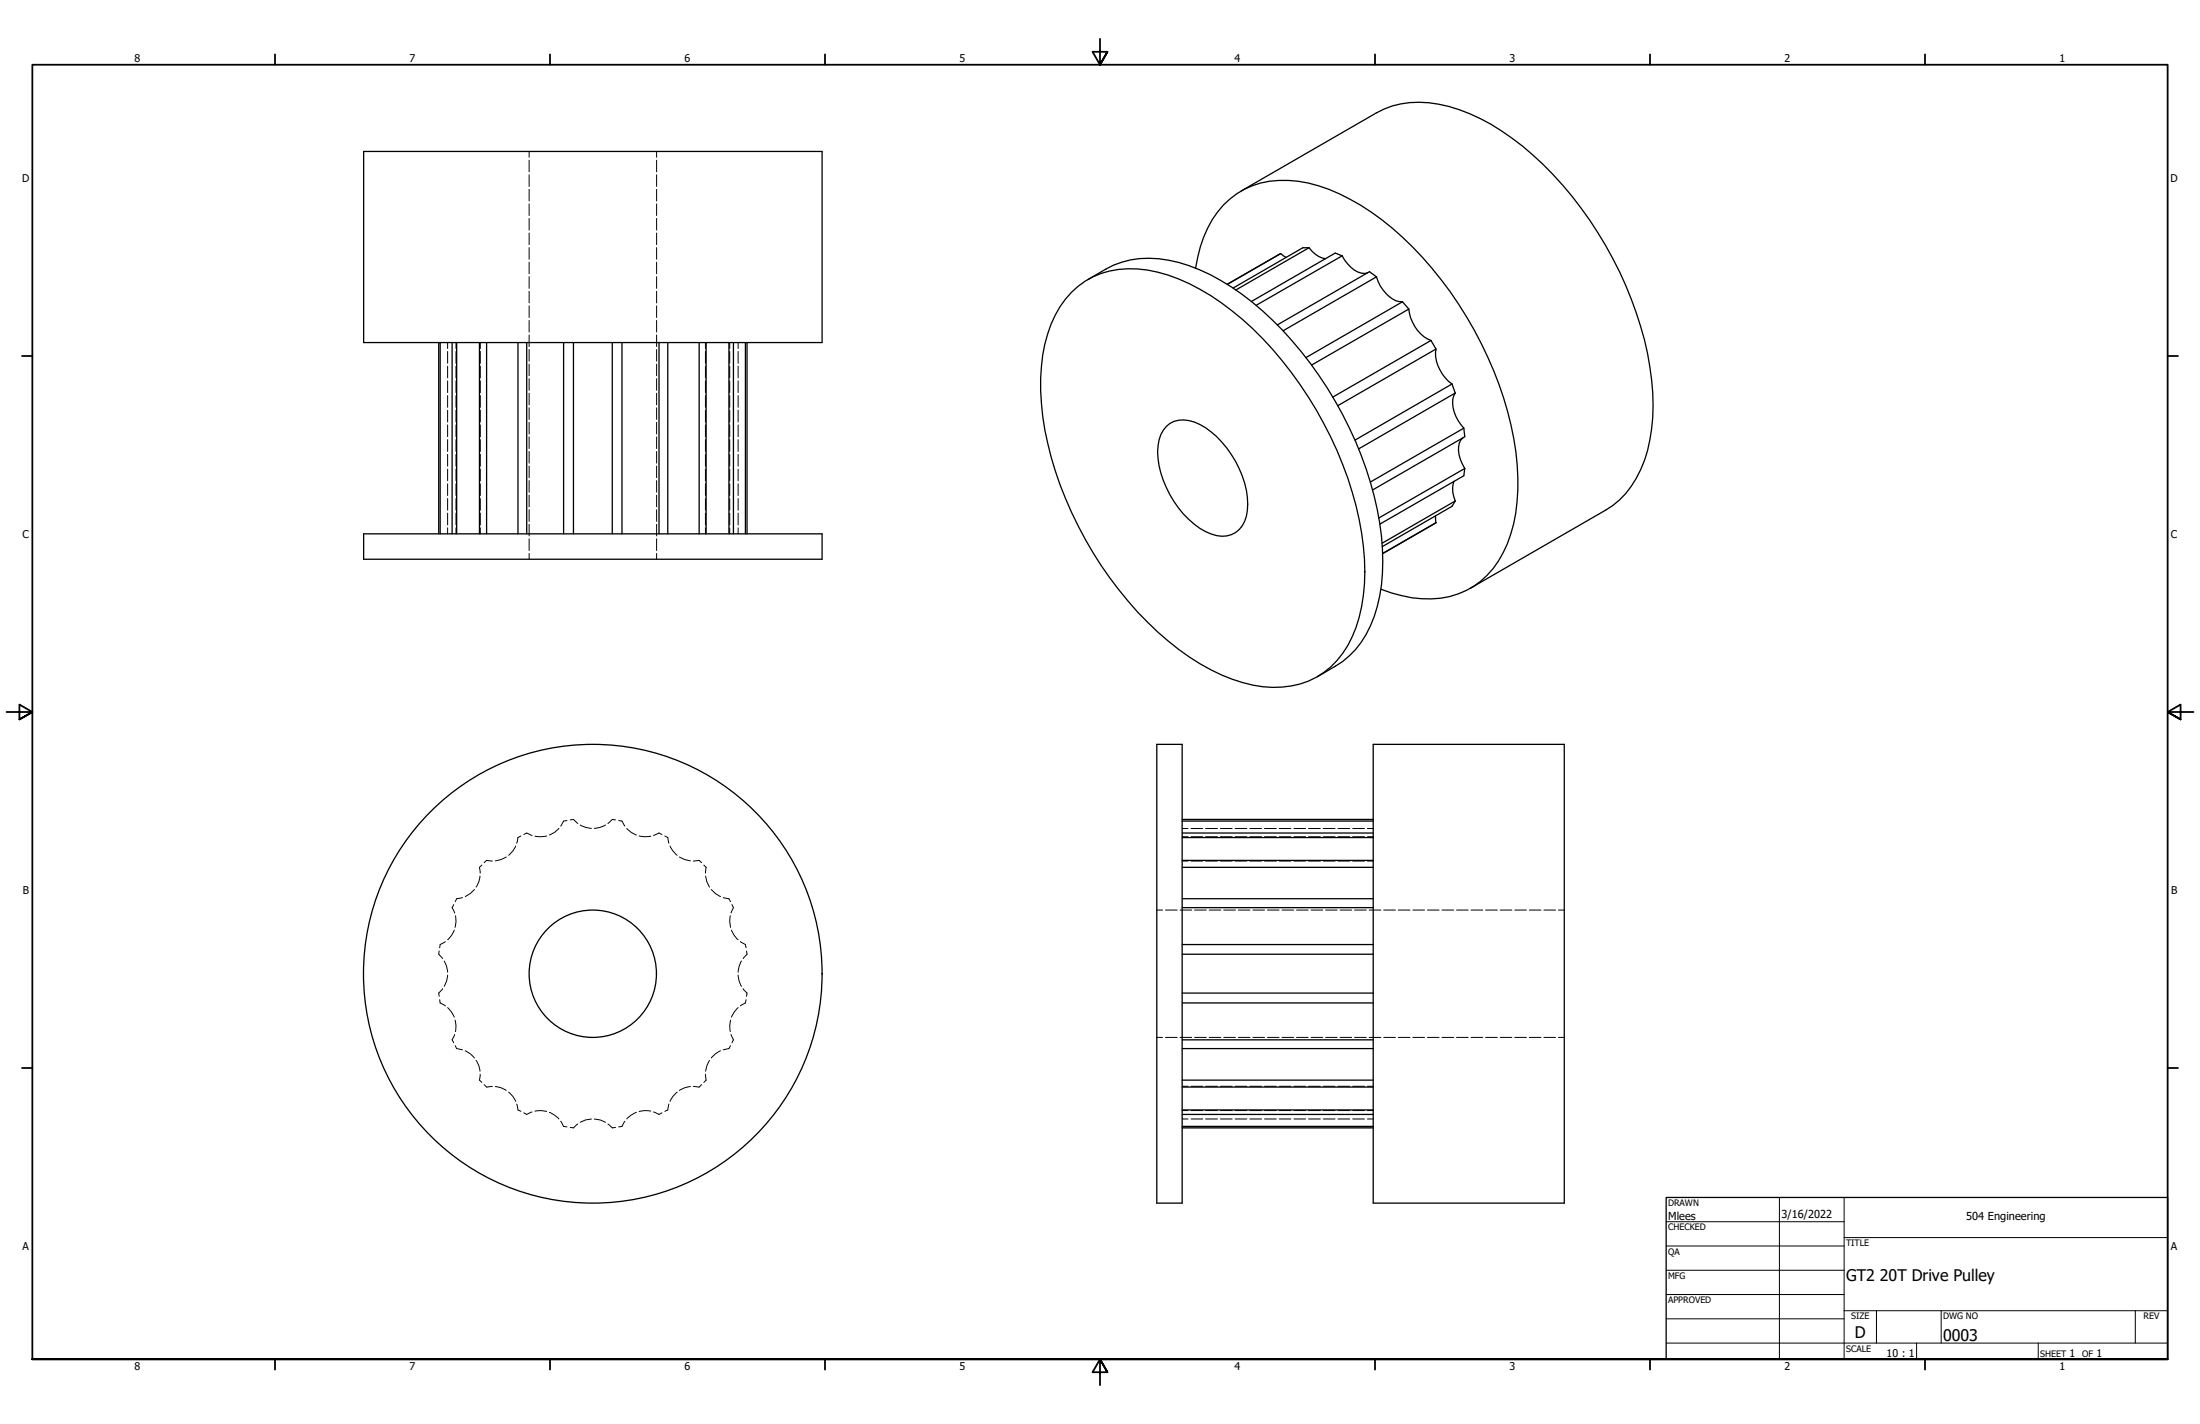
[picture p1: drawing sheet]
<svg xmlns="http://www.w3.org/2000/svg" width="864mm" height="559mm" viewBox="0 0 864 559" stroke-linecap="round" stroke-linejoin="round" font-family="sans-serif">
<!-- layer: Hidden (ANSI) -->
<g fill="none" stroke="#000" stroke-width=".39">
<path d="M207.7 59.4v2.3M257.7 59.4v2.3M207.7 62.9v4.5M207.7 68.6v4.6M207.7 74.3v4.6M257.7 62.9v4.5M257.7 68.6v4.6M257.7 74.3v4.6M207.7 80v4.6M207.7 85.7v4.6M207.7 91.4v4.6M207.7 97.2v4.5"/>
<path d="M257.7 80v4.6M257.7 85.7v4.6M257.7 91.4v4.6M257.7 97.2v4.5M207.7 102.9v4.5M207.7 108.6v4.6M207.7 114.3v4.6M257.7 102.9v4.5M257.7 108.6v4.6M257.7 114.3v4.6M175.7 134.4v2.4M175.7 137.9v4.7"/>
<path d="M179 134.4v2.4M179 137.9v4.7M188.5 134.4v2.4M188.5 137.9v4.7M207.7 120v4.6M207.7 125.7v4.6M207.7 131.4v4.6M207.7 137.2v4.5M257.7 120v4.6M257.7 125.7v4.6M257.7 131.4v4.6M257.7 137.2v4.5"/>
<path d="M276.9 134.4v2.4M276.9 137.9v4.7M286.4 134.4v2.4M286.4 137.9v4.7M289.8 134.4v2.4M289.8 137.9v4.7M175.7 143.7v4.6M175.7 149.5v4.6M175.7 155.3v4.5M179 143.7v4.6M179 149.5v4.6M179 155.3v4.5"/>
<path d="M188.5 143.7v4.6M188.5 149.5v4.6M188.5 155.3v4.5M207.7 142.9v4.5M207.7 148.6v4.6M207.7 154.3v4.6M257.7 142.9v4.5M257.7 148.6v4.6M257.7 154.3v4.6M276.9 143.7v4.6M276.9 149.5v4.6M276.9 155.3v4.5"/>
<path d="M286.4 143.7v4.6M286.4 149.5v4.6M286.4 155.3v4.5M289.8 143.7v4.6M289.8 149.5v4.6M289.8 155.3v4.5M175.7 161v4.6M175.7 166.8v4.6M175.7 172.5v4.7M175.7 178.3v4.6M179 161v4.6M179 166.8v4.6"/>
<path d="M179 172.5v4.7M179 178.3v4.6M188.5 161v4.6M188.5 166.8v4.6M188.5 172.5v4.7M188.5 178.3v4.6M207.7 160v4.6M207.7 165.7v4.6M207.7 171.4v4.6M207.7 177.2v4.5M257.7 160v4.6M257.7 165.7v4.6"/>
<path d="M257.7 171.4v4.6M257.7 177.2v4.5M276.9 161v4.6M276.9 166.8v4.6M276.9 172.5v4.7M276.9 178.3v4.6M286.4 161v4.6M286.4 166.8v4.6M286.4 172.5v4.7M286.4 178.3v4.6M289.8 161v4.6M289.8 166.8v4.6"/>
<path d="M289.8 172.5v4.7M289.8 178.3v4.6M175.7 184.1v4.6M175.7 189.9v4.5M175.7 195.6v4.6M179 184.1v4.6M179 189.9v4.5M179 195.6v4.6M188.5 184.1v4.6M188.5 189.9v4.5M188.5 195.6v4.6M207.7 182.9v4.6"/>
<path d="M207.7 188.6v4.6M207.7 194.3v4.6M257.7 182.9v4.6M257.7 188.6v4.6M257.7 194.3v4.6M276.9 184.1v4.6M276.9 189.9v4.5M276.9 195.6v4.6M286.4 184.1v4.6M286.4 189.9v4.5M286.4 195.6v4.6M289.8 184.1v4.6"/>
<path d="M289.8 189.9v4.5M289.8 195.6v4.6M175.7 201.4v4.6M175.7 207.1v2.4M179 201.4v4.6M179 207.1v2.4M188.5 201.4v4.6M188.5 207.1v2.4M207.7 200v4.6M207.7 205.7v4.6M207.7 211.5v4.5M207.7 217.2v2.3"/>
<path d="M257.7 200v4.6M257.7 205.7v4.6M257.7 211.5v4.5M257.7 217.2v2.3M276.9 201.4v4.6M276.9 207.1v2.4M286.4 201.4v4.6M286.4 207.1v2.4M289.8 201.4v4.6M289.8 207.1v2.4M189.2 339.5l-1 .9 .3 2.2M193.3 337.9l-2.3-.3-.9 .9"/>
<path d="M198.7 336.3l-2 1-2.3 .5M202.4 332a8.9 8.9 0 0 1-2.8 3.6M204.5 328l-1.2 .7-.5 2.2M205.6 327.5l1.2-.6 2.1 1M214.6 328l-2.3 .4-2.3-.3M219.4 325.1a8.2 8.2 0 0 1-3.8 2.6M222.6 322l-1.4 .2-1.1 2M223.8 321.8l1.3-.2 1.7 1.6M227.8 323.7a8.9 8.9 0 0 0 4.4 1.4M237.7 323.7a8.9 8.9 0 0 1-4.4 1.4M241.6 321.8l-1.3-.2-1.7 1.6M242.9 322l1.3 .2 1.1 2"/>
<path d="M246.1 325.1a8.2 8.2 0 0 0 3.7 2.6M250.9 328l2.3 .4 2.3-.3M259.8 327.5l-1.1-.6-2.2 1M261 328l1.1 .7 .5 2.2M263 332a8.9 8.9 0 0 0 2.8 3.6M266.7 336.3l2.1 1 2.2 .5M272.2 337.9l2.2-.3 1 .9M276.3 339.5l.9 .9-.3 2.2M464.1 337.9h2.2M464.1 328.4h2.2M464.1 325.1h2.2M467.6 337.9h4.5"/>
<path d="M467.6 328.4h4.5M467.6 325.1h4.5M473.3 337.9h4.6M473.3 328.4h4.6M473.3 325.1h4.6M479 337.9h4.7M479 328.4h4.7M479 325.1h4.7M484.8 337.9h4.7M484.8 328.4h4.7M484.8 325.1h4.7M490.6 337.9h4.6"/>
<path d="M490.6 328.4h4.6M490.6 325.1h4.6M496.4 337.9h4.6M496.4 328.4h4.6M496.4 325.1h4.6M502.2 337.9h4.5M502.2 328.4h4.5M502.2 325.1h4.5M507.9 337.9h4.6M507.9 328.4h4.6M507.9 325.1h4.6M513.7 337.9h4.6"/>
<path d="M513.7 328.4h4.6M513.7 325.1h4.6M519.4 337.9h4.7M519.4 328.4h4.7M519.4 325.1h4.7M525.2 337.9h4.6M525.2 328.4h4.6M525.2 325.1h4.6M531 337.9h4.6M531 328.4h4.6M531 325.1h4.6M536.8 337.9h2.3"/>
<path d="M536.8 328.4h2.3M536.8 325.1h2.3M178.1 355l-.6 1.2 .9 2.1M178.8 359.3a8.4 8.4 0 0 1-.2 4.6M181.5 352.2l-2.2 .5-.6 1.1M186.2 349.1l-1.6 1.5-2 1.2M188.4 343.8a7.8 7.8 0 0 1-1.5 4.3M277 343.8l.5 2.3 1 2M279.2 349.1l1.7 1.5 1.9 1.2M283.9 352.2l2.2 .5 .7 1.1M286.7 359.3l-.3 2.3 .4 2.3M287.3 355l.6 1.2-.9 2.1"/>
<path d="M454.1 357.1h2.3M457.5 357.1h4.6M463.2 357.1h4.6M468.9 357.1h4.6M474.7 357.1h4.5M480.4 357.1h4.5M486.1 357.1h4.6M491.8 357.1h4.6M497.5 357.1h4.6M503.2 357.1h4.6M509 357.1h4.5M514.7 357.1h4.5"/>
<path d="M520.4 357.1h4.5M526 357.1h4.6M531.7 357.1h4.6M537.5 357.1h4.5M543.2 357.1h4.6M548.9 357.1h4.6M554.6 357.1h4.6M560.3 357.1h4.6M566 357.1h4.6M571.8 357.1h4.5M577.5 357.1h4.5M583.2 357.1h4.6"/>
<path d="M588.9 357.1h4.6M594.6 357.1h4.6M600.3 357.1h4.6M606 357.1h4.6M611.8 357.1h2.2M172.4 373.2l-.2 1.3 1.5 1.7M174.4 377.1a8.9 8.9 0 0 1 1.3 4.4M174.8 369.5l-2 1.1-.2 1.3M178.3 365a8.6 8.6 0 0 1-2.6 3.7M287.1 365a8.6 8.6 0 0 0 2.7 3.7M290.6 369.5l2 1.1 .3 1.3M291.1 377.1a8.9 8.9 0 0 0-1.3 4.4"/>
<path d="M293.1 373.2l.1 1.3-1.5 1.7M172.6 392.3l.2 1.3 2 1.1M173.7 388l-1.5 1.7 .2 1.3M175.7 382.7a8.9 8.9 0 0 1-1.3 4.3M175.7 395.4l1.5 1.7 1.1 2.1M289.8 395.4l-1.6 1.7-1.1 2.1M289.8 382.7a8.9 8.9 0 0 0 1.3 4.3M291.7 388l1.5 1.7-.1 1.3M292.9 392.3l-.3 1.3-2 1.1M178.4 406l-.9 2.1 .6 1.1M178.6 400.3a8.1 8.1 0 0 1 .2 4.5M178.7 410.3l.6 1.2 2.2 .5"/>
<path d="M182.6 412.4a8.9 8.9 0 0 1 3.6 2.8M186.9 416.1a7.9 7.9 0 0 1 1.5 4.3M278.5 416.1l-1 2-.5 2.3M282.8 412.4a8.9 8.9 0 0 0-3.6 2.8M286.8 410.3l-.7 1.2-2.2 .5M286.8 400.3l-.4 2.2 .3 2.3M287 406l.9 2.1-.6 1.1M454.1 407.1h2.3M457.5 407.1h4.6M463.2 407.1h4.6M468.9 407.1h4.6M474.7 407.1h4.5"/>
<path d="M480.4 407.1h4.5M486.1 407.1h4.6M491.8 407.1h4.6M497.5 407.1h4.6M503.2 407.1h4.6M509 407.1h4.5M514.7 407.1h4.5M520.4 407.1h4.5M526 407.1h4.6M531.7 407.1h4.6M537.5 407.1h4.5M543.2 407.1h4.6"/>
<path d="M548.9 407.1h4.6M554.6 407.1h4.6M560.3 407.1h4.6M566 407.1h4.6M571.8 407.1h4.5M577.5 407.1h4.5M583.2 407.1h4.6M588.9 407.1h4.6M594.6 407.1h4.6M600.3 407.1h4.6M606 407.1h4.6M611.8 407.1h2.2"/>
<path d="M188.5 421.6l-.3 2.3 1 .9M190.1 425.6l.9 1 2.3-.3M194.4 426.4a7.9 7.9 0 0 1 4.3 1.5M199.6 428.6a8.9 8.9 0 0 1 2.8 3.6M202.8 433.3l.5 2.2 1.2 .6M208.9 436.4l-2.1 .9-1.2-.6M210 436.1a8.4 8.4 0 0 1 4.6 .1M215.6 436.5l2.1 1.1 1.7 1.5M220.1 440l1.1 2 1.4 .2M232.2 439.2a8 8 0 0 0-4.4 1.2M233.3 439.2a8 8 0 0 1 4.4 1.2M245.3 440l-1.1 2-1.3 .2"/>
<path d="M249.8 436.5l-2 1.1-1.7 1.5M255.5 436.1a8.4 8.4 0 0 0-4.6 .1M256.5 436.4l2.2 .9 1.1-.6M262.6 433.3l-.5 2.2-1.1 .6M265.8 428.6a8.9 8.9 0 0 0-2.8 3.6M271 426.4a8.3 8.3 0 0 0-4.3 1.5M275.4 425.6l-1 1-2.2-.3M276.9 421.6l.3 2.3-.9 .9M464.1 439.1h2.2M464.1 435.8h2.2M464.1 426.3h2.2M467.6 439.1h4.5"/>
<path d="M467.6 435.8h4.5M467.6 426.3h4.5M473.3 439.1h4.6M473.3 435.8h4.6M473.3 426.3h4.6M479 439.1h4.7M479 435.8h4.7M479 426.3h4.7M484.8 439.1h4.7M484.8 435.8h4.7M484.8 426.3h4.7M490.6 439.1h4.6"/>
<path d="M490.6 435.8h4.6M490.6 426.3h4.6M496.4 439.1h4.6M496.4 435.8h4.6M496.4 426.3h4.6M502.2 439.1h4.5M502.2 435.8h4.5M502.2 426.3h4.5M507.9 439.1h4.6M507.9 435.8h4.6M507.9 426.3h4.6M513.7 439.1h4.6"/>
<path d="M513.7 435.8h4.6M513.7 426.3h4.6M519.4 439.1h4.7M519.4 435.8h4.7M519.4 426.3h4.7M525.2 439.1h4.6M525.2 435.8h4.6M525.2 426.3h4.6M531 439.1h4.6M531 435.8h4.6M531 426.3h4.6M536.8 439.1h2.3"/>
<path d="M536.8 435.8h2.3M536.8 426.3h2.3M226.8 441.1l-1.7 1.5-1.3-.2M238.6 441.1l1.7 1.5 1.3-.2"/>
</g>
<!-- layer: Visible (ANSI) -->
<g fill="none" stroke="#000" stroke-width=".51">
<path d="M142.7 59.4h180v75h-180zM487.2 74.9l53.1-30.6a36.9 36.9 0 0 1 28.5-2.5 82.5 82.5 0 0 1 32.9 19 147.5 147.5 0 0 1 45.9 83.2 75.2 75.2 0 0 1-2.1 36.7 36.4 36.4 0 0 1-15.3 19.5l-53 30.6M502.7 99.5l2.2 1.5M502.7 99.5l-20.9 12.1M502.7 99.5l-1 .6M513.8 97.2a10.6 10.6 0 0 0 6.5 4.3M513.8 97.2l-28.7 16.6M513.8 97.2h-2.4l-27.3 15.8M420.6 114.7a32 32 0 0 1 25.9-9.2 66.7 66.7 0 0 1 33 13.4 142.2 142.2 0 0 1 45.3 57.9 118 118 0 0 1 10.8 52.3 49.1 49.1 0 0 1-10.8 30.1 31.4 31.4 0 0 1-25.2 10.5 63.3 63.3 0 0 1-32.7-11.9 140.4 140.4 0 0 1-46.3-56.8 121.9 121.9 0 0 1-12.1-52.5 52.4 52.4 0 0 1 9.8-31.2zM427.1 109.7a43.7 43.7 0 0 1 16.7-7.7 49.8 49.8 0 0 1 31.2 5.8 116.9 116.9 0 0 1 39.5 35 143.5 143.5 0 0 1 27.8 67.6 68 68 0 0 1-4.3 35.2 33.2 33.2 0 0 1-13.8 15.8l-7.1 4.2M469.3 105.2a43 43 0 0 1 13.5-27.1 32.9 32.9 0 0 1 26.7-7 72.5 72.5 0 0 1 32.9 15.1 146.4 146.4 0 0 1 52.7 91.2 73.3 73.3 0 0 1-3.4 36 32.3 32.3 0 0 1-29.9 21.6 47.7 47.7 0 0 1-19.8-3.8M526.9 100.4a11.7 11.7 0 0 0 8.8 6.9l1.1-.2"/>
<path d="M526.9 100.4l-2.8-1.1-32.9 19M526.9 100.4l-33.8 19.4M540.3 108.6a13.6 13.6 0 0 0 9 9.8h1.2M540.3 108.6l-36.6 21.2M540.3 108.6l-2.7-2-36.2 20.9M550.5 118.4l-37.9 21.9M550.5 118.4l2.5 2.9M172.2 134.4v75.1M172.8 134.4v75.1M177.5 134.4v75.1M179.3 134.4v75.1M188.2 134.4v75.1"/>
<path d="M191 134.4v75.1M203.3 134.4v75.1M206.8 134.4v75.1M221.2 134.4v75.1M225.1 134.4v75.1M240.3 134.4v75.1M244.2 134.4v75.1M258.7 134.4v75.1M262.1 134.4v75.1M274.4 134.4v75.1M277.2 134.4v75.1M286.1 134.4v75.1"/>
<path d="M287.9 134.4v75.1M292.6 134.4v75.1M293.2 134.4v75.1M553 121.3a14.9 14.9 0 0 0 8.7 12.3M553 121.3l-38.1 22M561.7 133.6l-38.5 22.2M561.7 133.6l2 3.4M563.7 137a14.7 14.7 0 0 0 6.3 13.7M563.7 137l-38.6 22.2M570 150.7l-38.1 22M570 150.7l1.2 3.5M571.2 154.2a10.3 10.3 0 0 0 1.1 10.8l2.3 3"/>
<path d="M571.2 154.2l-37.9 21.9M457.8 167.3a10.2 10.2 0 0 1 11-1.7 34.3 34.3 0 0 1 17.6 18.2 27.3 27.3 0 0 1 2.2 20.8 9.6 9.6 0 0 1-13.2 5 34.3 34.3 0 0 1-17.6-18.3 27.3 27.3 0 0 1-2.1-20.7zM574.2 171.8a7.7 7.7 0 0 0-.9 8.5l1.7 3.5M574.6 168l.4 3.4-36.2 20.9M574.6 168l-36.7 21.2M570.7 188.9a10.2 10.2 0 0 0 .5 7.7M571.2 196.6l-1.2 2.1-27.4 15.8M571.2 196.6l-28.7 16.6M575 183.8l-.4 2.9-32.9 19M575 183.8l-33.7 19.5M142.7 209.5h180v10h-180zM563.5 202.5l.2 2.6"/>
<path d="M563.7 205.1l-20.9 12.1M454.1 292.1h10v180h-10zM539.1 292.1h74.9v180h-74.9zM464.1 337.6h75M464.1 328.7h75M464.1 326.9h75M464.1 322.2h75M464.1 321.6h75M464.1 356.2h75M464.1 352.7h75M464.1 340.4h75M464.1 374.5h75"/>
<path d="M464.1 370.6h75M464.1 393.6h75M464.1 389.7h75M464.1 411.5h75M464.1 408.1h75M464.1 437.3h75M464.1 435.5h75M464.1 426.6h75M464.1 423.9h75M464.1 442.6h75M464.1 442h75"/>
<circle cx="232.7" cy="382.1" r="90"/>
<circle cx="232.7" cy="382.1" r="25"/>
</g>
<!-- layer: Border (ANSI) -->
<g fill="none" stroke="#000" stroke-width=".7">
<path d="M431.8 15.2v10.2l-2.9-5.1h5.8l-2.9 5.1 2.9-5.1M107.9 21.3v4.1M215.9 21.3v4.1M323.8 21.3v4.1M539.8 21.3v4.1M647.7 21.3v4.1M755.6 21.3v4.1M8.6 139.7h4.1M850.9 139.7h4.1M2.5 279.4h10.2l-5.1-2.9v5.8l5.1-2.9-5.1 2.9M861.1 279.4h-10.2l5.1-2.9v5.8l-5.1-2.9 5.1 2.9M8.6 419.1h4.1"/>
<path d="M850.9 419.1h4.1M12.7 533.4v-508h838.2v508h-838.2h838.2M107.9 533.4v4.1M215.9 533.4v4.1M323.8 533.4v4.1M434.7 538.5l-2.9-5.1 2.9 5.1h-5.8l2.9-5.1v10.2M539.8 533.4v4.1M647.7 533.4v4.1M755.6 533.4v4.1"/>
</g>
<!-- layer: Title (ANSI) -->
<g fill="none" stroke="#000" stroke-width=".39">
<path d="M654 479.4h69.9M698.5 469.9v63.5M723.9 469.9v63.5M654 488.9h69.9M654 498.5h69.9M723.9 485.6h127M654 508h69.9M654 517.5h69.9M723.9 514.3h127M736.6 514.3v12.7M762 514.3v12.7M838.2 514.3v12.7"/>
<path d="M654 527h196.9M752.3 527v6.4M800.1 527v6.4"/>
</g>
<path d="M654 469.9h196.9v63.5h-196.9z" fill="none" stroke="#000" stroke-width=".51"/>
<g font-size="6.3">
<text x="724.7" y="502.9">GT2</text>
<text x="737.9" y="502.9">20T Drive Pulley</text>
<text x="728.1" y="524.9">D</text>
<text x="762.8" y="526.2">0003</text>
</g>
<g font-size="4.3">
<text x="654.8" y="478.6">Mlees</text>
<text x="699.3" y="478">3/16/2022</text>
<text x="771.8" y="478.9">504 Engineering</text>
</g>
<g font-size="4.2">
<text x="52.8" y="24.4">8</text>
<text x="160.8" y="24.4">7</text>
<text x="268.7" y="24.4">6</text>
<text x="376.7" y="24.4">5</text>
<text x="484.6" y="24.4">4</text>
<text x="592.6" y="24.4">3</text>
<text x="700.5" y="24.4">2</text>
<text x="808.5" y="24.4">1</text>
<text x="8.8" y="71.4">D</text>
<text x="852" y="71.4">D</text>
<text x="8.9" y="211.1">C</text>
<text x="852.2" y="211.1">C</text>
<text x="9" y="350.8">B</text>
<text x="852.2" y="350.8">B</text>
<text x="8.9" y="490.5">A</text>
<text x="852.2" y="490.5">A</text>
<text x="740.6" y="532.6">10 : 1</text>
<text x="812.4" y="532.6">1</text>
<text x="823" y="532.6">1</text>
<text x="52.8" y="537.5">8</text>
<text x="160.8" y="537.5">7</text>
<text x="268.7" y="537.5">6</text>
<text x="376.7" y="537.5">5</text>
<text x="484.6" y="537.5">4</text>
<text x="592.6" y="537.5">3</text>
<text x="700.5" y="537.5">2</text>
<text x="808.5" y="537.5">1</text>
</g>
<g font-size="3.5">
<text x="654.8" y="473.2">DRAWN</text>
<text x="654.8" y="482.8">CHECKED</text>
<text x="724.7" y="488.9">TITLE</text>
<text x="654.8" y="492.3">QA</text>
<text x="654.8" y="501.8">MFG</text>
<text x="654.8" y="511.4">APPROVED</text>
<text x="726.7" y="517.7">SIZE</text>
<text x="762.8" y="517.7">DWG NO</text>
<text x="841.4" y="517.7">REV</text>
<text x="724.7" y="530.4">SCALE</text>
<text x="800.9" y="532.6">SHEET</text>
<text x="817.4" y="532.6">OF</text>
</g>
</svg>
